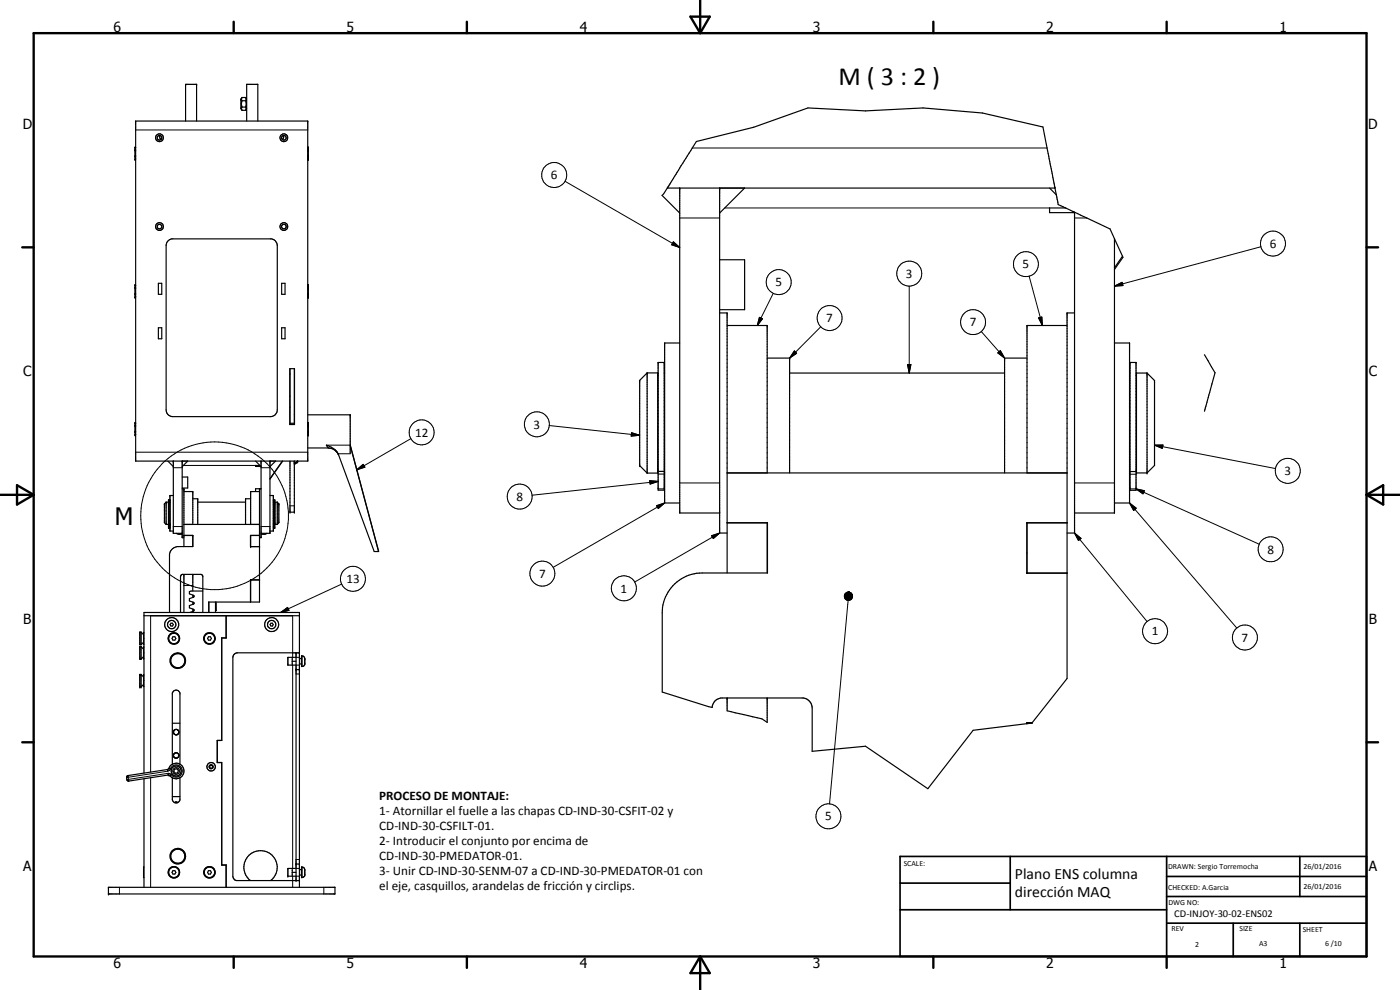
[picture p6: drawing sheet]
<svg xmlns="http://www.w3.org/2000/svg" width="420mm" height="297mm" viewBox="0 0 420 297" stroke-linecap="round" stroke-linejoin="round" font-family="sans-serif">
<g fill="none" stroke="#000" stroke-width=".35">
<path d="M40.7 36.3h51.7v102h-51.7zM55.7 36.3v-11h3.3v11M72.6 29.3l-.3 .4v2.9l.3 .5M72.6 30.2l-.1 .7 .1 1.2M72.6 29.3l-.1 .3 .1 .6M72.6 32.1l-.1 .4 .1 .6M72.6 29.3h1.1M72.6 30.2h1.1M72.6 32.1h1.1M72.6 33.1h1.1M73.7 29.3l.2 .3-.2 .6M73.7 30.2l.2 .7-.2 1.2"/>
<path d="M73.7 32.1l.2 .4-.2 .6M73.7 29.3l.3 .4M74 36.3v-11h3.4v11M74 32.6l-.3 .5M40.5 46.7l.2 .1M40.5 44.9h.1M40.5 45.3h.2M40.6 44.2v3.6M40.6 45l.1 .1M40.6 44.2l.1 .1M40.7 46.9l-.2 .2M40.7 47.7l-.1 .1"/>
<path d="M48 40.6v.7l.3 .5M85.1 40.6v.7l-.4 .5M92.4 44.3l.1-.1v3.6l-.1-.1M92.4 46.8h.1M92.4 46.9v.1M92.4 45v.2M92.4 46.8v.2M92.4 47l.1 .1M92.4 45.2l.1 .1M92.4 45v.1M92.4 45.2v.1M92.5 46.7l-.1 .1"/>
<path d="M92.5 44.9l-.1 .1M200.3 56.4l8.7-13.9 17.2-4.3 16.3-5.8 17.2 .9 17.3-.9 17.8 1.5 18.2 4.2 3.6 18.3M200.3 56.4l-1.6 2.2 5.3 5.3M200.3 56.4h116.3M204 56.4v97.5h12M216 56.4v103.5h2.2M223.5 56.4l-7.5 7.5M315 56.4l2 2.1M316.6 56.4l.4 2.1M317 58.5l.6 2.9 2.2 1M50.3 72.4l1.2-.7h30.1a2.2 2.2 0 0 1 1.6 2v49.3a2.09 2.09 0 0 1-2 2h-29.4a2 2 0 0 1-1.9-2v-49.3zM216 77.9h7.5v15h-7.5"/>
<path d="M319.8 62.4h-4.8v1.4h7.4M319.8 62.4l2.2 1.1M322 63.5l11.2 5.2 1.3 2.9M322 63.5l.5 .4M322.5 63.7v96.2h-2.3M334.5 71.6l2.4 5.3M334.5 71.6v82.3h-12M336.9 76.9l.1 .3-2.5 3.7M336.9 76.9l-2.4 3.4M40.5 88.1h.1M40.5 88.4h.1M40.5 86.6h.1"/>
<path d="M40.5 86.2h.1M40.6 85.5v3.7M40.6 86.5l.1 .1M40.6 86.3l.1 .1M40.6 85.5l.1 .1M40.7 88.1h-.1M40.7 89l-.1 .2M40.7 88.3h-.1M47.5 85h1v3.3h-1zM47.5 98.3h1v3.3h-1zM84.5 85h1v3.3h-1zM84.5 98.3h1v3.3h-1z"/>
<path d="M92.4 85.6l.1-.1v3.7l-.1-.2M92.4 88.1h.1M92.4 88.3h.1M92.4 86.3v.2M92.4 88.1v.2M92.4 88.3l.1 .1M92.4 86.5l.1 .1M92.4 86.3v.1M92.4 86.5v.1M92.5 88.1h-.1M92.5 86.2l-.1 .1M216 93.9h2.2v78"/>
<path d="M218.2 97.7h12v44.2M320.2 97.7h-12v44.2M322.5 93.9h-2.3v109.7l-10.4 13.2M87 110.6h1.4v16.8h-1.4zM87 118.9h.1M87 112.2h.1M87 110.6v16.8M88.3 110.6v16.8M194.2 111.9v30M194.2 111.9l-2.2 2.2v25.6l2.2 2.2M194.2 111.9h3.2v30h-3.2M197.4 112.6h.1"/>
<path d="M197.5 108.8h1.8v38.3h-1.8zM199.3 111.9h.2M204 102.9h-4.5v48h4.5M230.2 107.4h6.8v34.5M237 111.9h64.5M308.2 107.4h-6.7v34.5M334.5 102.9h4.5v48h-4.5M339 111.9h.1M339.1 108.8h1.8v38.3h-1.8zM340.9 112.6h.2M344.2 111.9h-3.1v30h3.1M344.2 111.9l2.3 2.3v25.5l-2.3 2.2"/>
<path d="M344.2 111.9v30M361.5 106.4l3.1 5.4-3.1 11.6M40.5 127.6l.2 .2M40.5 129.8h.1M40.5 129.4h.2M40.6 126.9v3.6M40.6 126.9l.1 .1M40.7 127.9h-.2M40.7 130.3l-.1 .2M40.7 129.6l-.1 .1M50.4 138.3l1.6 1.7M52 138.3v21.7h2.7"/>
<path d="M54.7 138.3v23h.5M56.3 138.3l-1.6 1.7M76.7 138.3l1.6 1.7M78 139.7h-1.3v.3h1.6M78.3 138.3v23h-.4M81 138.3v21.7h-2.7M82.7 138.3l-1.7 1.7M84.7 138.3l-3.7 5.3M84.8 138.3l-3.8 5.5M87 122.2h.1M87 138.3v15.4h1.3v-15.4M87 127h1.3"/>
<path d="M88.3 124.3l.1 .1M88.3 126h.1M88.7 139l-.4 .3M88.7 138.9v.1M88.8 138.9h.1M89.1 138.6h.1M89.1 138.6l-.4 .3M89.2 138.5l-.1 .1M89.2 138.5h.1M89.3 138.4l-.1 .1M89.3 138.3v.1M92.4 134.4l6.9 .1 1 .4 .9 .8"/>
<path d="M92.4 124.5h12.7v11.6M92.4 127l.1-.1v3.6l-.1-.2M92.4 127.9h.1M92.4 129.4v.1M92.4 129.6v.1M92.4 127.6v.3M92.4 129.5v.2M92.4 129.7l.1 .1M92.4 127.6v.2M92.5 129.4l-.1 .1M92.5 127.6h-.1M97.9 133.6l1.6 .6 1.3 1"/>
<path d="M100.7 135.3l.4 .3M101.1 135.6l.4 .6M101.2 135.7l.3 .4M101.5 136.1l10.8 29.4h1.3M101.5 136.2v.1M105.1 133.5l8.5 32M49.9 157.4h.7M49.9 150.7v6.7M49.9 150.7l-.6 .5v5.6l.6 .6M49.9 150.7h.7M50.6 157.2h.4M51 150h-.4v8.5h.4"/>
<path d="M52 148.7h-1v10.6h1M54.7 146.7h.5v17.3M54.7 143.1h1.6v3.3h-1.6M55.2 157.4h22.7M55.2 147.5h2.7v9.9M57.9 149.6h1.4v7.8M59.3 150.7h14.4M75.2 149.6h-1.5v7.8M77.9 147.5h-2.7v9.9M78.3 146.7h-.4v33.9h-15.3v3.2M78.3 146.6h-1.6v.9M81 148.7h1v10.6h-1"/>
<path d="M82 157.4h.1M82 150.7h.1M82.1 157.2h.4M82.1 150h.4v8.5h-.4zM82.5 157.1h.1M82.5 150.8h.1M83.2 150.7h-.7v6.7h.7M83.2 150.7v6.7M83.2 150.7l.5 .5v5.6l-.5 .6M197.4 141.1h.1M197.5 141.4h1.8M199.3 141.9h.2"/>
<path d="M218.2 156.8h12.1v15.1h-19.6a12 12 0 0 0-12 12v23.7l15 4.7a3.1 3.1 0 0 1 2.6-2.9h24.8a3.1 3.1 0 0 1 2.6 3v13l16-1.5 18.8 12.7 13.5-17.5 16.2-2M218.2 141.9h102M218.2 156.9h12M230.2 156.8v15.1M308.2 156.9h12M308.2 156.8v15.2M320.2 156.8h-12v15.2h12M339 141.9h.1M339.1 141.5h1.8M340.9 141.1h.2M52.9 160l.6 .3h1.2M55.2 160.7h2.7v3.3h-4.7l-1.4 .6-.8 1.3-.1 17.9"/>
<path d="M55.2 172.3v11.5M57.9 172.3v5M57.9 178.6v.6M60.9 177.3l-4.1 .2v.7l1.4 .5-.2 .5-1.2 .4v.7l1.4 .5-.1 .4-1.3 .5v.7l1.2 .4 .2 .5-1.2 .5M77.9 174h-2.7v6.6M77.9 160.7h-2.7v3.3h2.7M80.1 160l-.8 .3h-1M113.6 165.3v.2M308.2 171.9h12M308.2 165.9h.1M42.3 189.7h-.4v3.8h.4M42.3 194h-.4v3.8h.4"/>
<path d="M42.3 189.7v3.8M42.3 194v3.8M42.3 189.7l.8 .7M42.3 194l.8 .8M43.1 195.9h.1M43.1 191.6h.1M43.1 192.7l-.8 .8M43.1 197l-.8 .8M43.2 184.7h46.7M43.2 189.9l-.1-.2v3.7l.1-.1M43.2 194.2l-.1-.1v3.6l.1-.1M51.3 187h.5l.2 .4-.2 .4h-.5l-.3-.4z"/>
<path d="M51.9 191.1h.6l.3 .5-.3 .5h-.6l-.3-.5zM54.2 183.8v-10.8l.5-.7h5.7l.4 .4 .1 11.1M57.9 180.6v.8M57.9 182.8v.6M62.6 191.1h.5l.3 .5-.3 .5h-.5l-.3-.5zM64.7 180.6v3.2M64.8 180.6v2.6h-.1M67.8 184.7v6.7M67.9 184.7v6.7h-1.4v30.8h-1.3v6.6h1.3M81.3 187h.5l.2 .4-.2 .4h-.5l-.2-.4zM87.7 197.2v2.4M87.7 198.4h1.1"/>
<path d="M88.8 195.9v68.3M88.8 197.2h-2.4v2.4h2.4M89.9 195.9h-18.7l-.7 .2-.6 1.1v65.9l.6 .9 .4 .2h19M89.9 199.2l.6 .1M89.9 197.6h.6M90.5 196.8l.7 .2 .3 .6-.1 1.8-.4 .5-.4 .1zM90.5 197.5v.1M42.3 202.4h-.4v3.7h.4M42.3 202.4v3.7M42.3 202.4l.8 .7M43.1 204.2h.1M43.1 205.4l-.8 .7"/>
<path d="M43.2 202.5l-.1-.1v3.6l.1-.1M51.7 217h2.3M52.4 218.9a.82 .82 0 0 0-.3 1.2 .82 .82 0 0 0 1.1 .3M52.8 218.9h-.2M53.2 218.9l.3 .3M53.3 218.9a.81 .81 0 0 0-1.2 .5 .81 .81 0 0 0 .7 1.1M53.3 218.9l.3 .3M53.5 219.2l.1 .3M53.6 219.5v.4M53.7 219.5v.4M53.7 219.9l-.2 .2M88.8 200.9h1.1"/>
<path d="M218.2 209.4v3.9l7.7 1.8a6.5 6.5 0 0 1 4.3 1.6v-7.3M308.2 216.9h1.5M308.2 217.1h.1M308.2 216.8v.3M309.7 216.9l-1.5 .2M309.8 216.8h-1.6v.3M309.8 216.8l-.1 .1M43.2 231.9v-48.1h46.7v82.4M43.2 233.7v32.5M51.7 229.3v-21.4a1.18 1.18 0 0 1 1.2-.8 1.18 1.18 0 0 1 1.1 .8v21.4M51.7 233.3v6.7l.7 .8M51.7 239h2.3"/>
<path d="M52.1 226.9l.2 .3M52.1 226.4v.5M52.3 227.2l.2 .2M52.3 226.1l-.2 .3M52.4 230.8l.7-.1 .4 .5-.2 .7-.7 .1-.5-.6zM52.4 227.4l.5 .1M52.4 226h.9M52.5 227.4l.4 .1M52.5 226l-.2 .1M52.5 226h.8M53.1 227.4l-.2 .1M53.3 226l.4 .6"/>
<path d="M53.3 226l.3 .2M53.3 227.3l-.2 .2M53.5 220.1l-.3 .3M53.6 220.1l-.3 .3M53.7 226.4l-.1 .7-.3 .3M53.7 226.7l-.2 .5M54 233.3v6.7l-.6 .8h-1M54 229.3a2.32 2.32 0 0 1 0 4M54 229.3a2.51 2.51 0 0 0-3.5 1.5l-12.1 1.9-.4 .4 .1 .8 .1 .3 .4 .2 12.2-1.8a2.52 2.52 0 0 0 3.2 .7M62.9 229.8l.5-.2 .4 .2v.5l-.4 .2-.5-.2zM65.2 228.8h1.3v30.8h1.3v6.6M52.6 240.7l-.2 .1"/>
<path d="M52.9 240.7l.4 .1M52.9 240.7h-.3M66.5 259.5h1.4v6.7M88.8 259.2h1.1M32.5 266.2h68v2h-68zM43.2 260.1v3.2M51.9 261.2h.6l.3 .5-.3 .6h-.6l-.3-.6zM62.6 261.2h.5l.3 .5-.3 .6h-.5l-.3-.6zM75.2 264.2a5 5 0 0 1-.7-7.3 5 5 0 0 1 7.4 0 5 5 0 0 1-.7 7.3M87.7 260.6v2.3M87.7 261.7h1.1M88.8 260.6h-2.4v2.3h2.4"/>
<path d="M89.9 262.6h.6M89.9 260.9h.6M90.5 260.1l.7 .3 .3 .5-.1 1.8-.8 .6zM90.5 260.9h.1"/>
<circle cx="47.9" cy="41.3" r="1.18"/>
<circle cx="47.9" cy="41.3" r=".69"/>
<circle cx="85.2" cy="41.3" r="1.18"/>
<circle cx="85.2" cy="41.3" r=".71"/>
<circle cx="47.8" cy="68" r="1.16"/>
<circle cx="47.9" cy="68" r=".69"/>
<circle cx="85.2" cy="68" r="1.15"/>
<circle cx="85.2" cy="68" r=".71"/>
<circle cx="51.5" cy="187.4" r="1.26"/>
<circle cx="51.6" cy="187.4" r="2.1"/>
<circle cx="52.2" cy="191.6" r="1.74"/>
<circle cx="52.2" cy="191.6" r="1.57"/>
<circle cx="53.4" cy="198.2" r="2.34"/>
<circle cx="53.4" cy="198.2" r="2.14"/>
<circle cx="62.8" cy="191.6" r="1.74"/>
<circle cx="62.9" cy="191.6" r="1.57"/>
<circle cx="81.5" cy="187.4" r="1.25"/>
<circle cx="81.5" cy="187.4" r="2.1"/>
<circle cx="52.9" cy="231.3" r="1.5"/>
<circle cx="63.4" cy="230.1" r="1.26"/>
<circle cx="53.3" cy="256.9" r="2.12"/>
<circle cx="53.4" cy="256.9" r="2.34"/>
<circle cx="52.2" cy="261.7" r="1.73"/>
<circle cx="52.2" cy="261.7" r="1.58"/>
<circle cx="62.9" cy="261.7" r="1.72"/>
<circle cx="62.9" cy="261.7" r="1.58"/>
</g>
<g fill="#000">
<circle cx="55.7" cy="25.3" r=".18"/>
<circle cx="59" cy="25.3" r=".18"/>
<circle cx="72.3" cy="29.7" r=".18"/>
<circle cx="40.5" cy="47.8" r=".18"/>
<circle cx="40.5" cy="44.2" r=".18"/>
<circle cx="40.6" cy="47.8" r=".18"/>
<circle cx="40.6" cy="44.2" r=".18"/>
<circle cx="92.4" cy="44.2" r=".18"/>
<circle cx="92.4" cy="47.8" r=".18"/>
<circle cx="92.5" cy="44.2" r=".18"/>
<circle cx="92.5" cy="45.3" r=".18"/>
<circle cx="92.5" cy="47.1" r=".18"/>
<circle cx="92.5" cy="44.9" r=".18"/>
<circle cx="92.5" cy="47.8" r=".18"/>
<circle cx="92.5" cy="46.7" r=".18"/>
<circle cx="204" cy="56.4" r=".18"/>
<circle cx="216" cy="56.4" r=".18"/>
<circle cx="40.5" cy="89.2" r=".18"/>
<circle cx="40.5" cy="85.5" r=".18"/>
<circle cx="40.6" cy="85.5" r=".18"/>
<circle cx="40.6" cy="89.2" r=".18"/>
<circle cx="92.4" cy="89.2" r=".18"/>
<circle cx="92.4" cy="85.5" r=".18"/>
<circle cx="92.5" cy="89.2" r=".18"/>
<circle cx="92.5" cy="86.2" r=".18"/>
<circle cx="92.5" cy="86.6" r=".18"/>
<circle cx="92.5" cy="85.5" r=".18"/>
<circle cx="92.5" cy="88.4" r=".18"/>
<circle cx="92.5" cy="88.1" r=".18"/>
<circle cx="194.2" cy="111.9" r=".18"/>
<circle cx="197.4" cy="111.9" r=".18"/>
<circle cx="237" cy="107.4" r=".18"/>
<circle cx="301.5" cy="107.4" r=".18"/>
<circle cx="341.1" cy="111.9" r=".18"/>
<circle cx="344.2" cy="111.9" r=".18"/>
<circle cx="40.5" cy="130.5" r=".18"/>
<circle cx="40.5" cy="126.9" r=".18"/>
<circle cx="40.6" cy="126.9" r=".18"/>
<circle cx="40.6" cy="130.5" r=".18"/>
<circle cx="52" cy="138.3" r=".18"/>
<circle cx="54.7" cy="138.3" r=".18"/>
<circle cx="78.3" cy="138.3" r=".18"/>
<circle cx="81" cy="138.3" r=".18"/>
<circle cx="88.3" cy="138.3" r=".18"/>
<circle cx="89.1" cy="138.6" r=".18"/>
<circle cx="89.2" cy="138.5" r=".18"/>
<circle cx="89.2" cy="138.4" r=".18"/>
<circle cx="89.3" cy="138.4" r=".18"/>
<circle cx="89.4" cy="138.3" r=".18"/>
<circle cx="92.4" cy="130.5" r=".18"/>
<circle cx="92.4" cy="126.9" r=".18"/>
<circle cx="92.5" cy="130.5" r=".18"/>
<circle cx="92.5" cy="129.4" r=".18"/>
<circle cx="92.5" cy="127.6" r=".18"/>
<circle cx="92.5" cy="129.8" r=".18"/>
<circle cx="92.5" cy="126.9" r=".18"/>
<circle cx="92.5" cy="127.9" r=".18"/>
<circle cx="105.1" cy="124.5" r=".18"/>
<circle cx="192" cy="139.7" r=".18"/>
<circle cx="49.3" cy="151.2" r=".18"/>
<circle cx="49.9" cy="150.7" r=".18"/>
<circle cx="50.6" cy="150.8" r=".18"/>
<circle cx="50.6" cy="150.7" r=".18"/>
<circle cx="50.6" cy="150" r=".18"/>
<circle cx="50.6" cy="157.1" r=".18"/>
<circle cx="51" cy="150.7" r=".18"/>
<circle cx="51" cy="150" r=".18"/>
<circle cx="51" cy="157.4" r=".18"/>
<circle cx="55.2" cy="146.7" r=".18"/>
<circle cx="77.9" cy="146.7" r=".18"/>
<circle cx="82.1" cy="150" r=".18"/>
<circle cx="82.5" cy="150" r=".18"/>
<circle cx="83.7" cy="151.2" r=".18"/>
<circle cx="87" cy="153.7" r=".18"/>
<circle cx="88.3" cy="153.7" r=".18"/>
<circle cx="341.1" cy="141.9" r=".18"/>
<circle cx="344.2" cy="141.9" r=".18"/>
<circle cx="55.2" cy="160.7" r=".18"/>
<circle cx="57.9" cy="160.7" r=".18"/>
<circle cx="75.2" cy="164" r=".18"/>
<circle cx="75.2" cy="174" r=".18"/>
<circle cx="75.2" cy="160.7" r=".18"/>
<circle cx="77.9" cy="160.7" r=".18"/>
<circle cx="77.9" cy="174" r=".18"/>
<circle cx="77.9" cy="164" r=".18"/>
<circle cx="91.5" cy="197.6" r=".18"/>
<circle cx="91.5" cy="199.2" r=".18"/>
<circle cx="41.9" cy="206.1" r=".18"/>
<circle cx="41.9" cy="202.4" r=".18"/>
<circle cx="42.3" cy="206.1" r=".18"/>
<circle cx="42.3" cy="202.4" r=".18"/>
<circle cx="88.8" cy="200.9" r=".18"/>
<circle cx="89.9" cy="200.9" r=".18"/>
<circle cx="218.2" cy="209.4" r=".18"/>
<circle cx="230.2" cy="209.4" r=".18"/>
<circle cx="88.8" cy="259.2" r=".18"/>
<circle cx="89.9" cy="259.2" r=".18"/>
<circle cx="32.5" cy="268.2" r=".18"/>
<circle cx="32.5" cy="266.2" r=".18"/>
<circle cx="86.4" cy="262.9" r=".18"/>
<circle cx="88.8" cy="264.2" r=".18"/>
<circle cx="89.9" cy="264.2" r=".18"/>
<circle cx="90.5" cy="260.9" r=".18"/>
<circle cx="91.5" cy="262.5" r=".18"/>
</g>
<g fill="none" stroke="#000" stroke-width=".3">
<path d="M40.7 39h51.7M169.6 54.4l34.4 19.9M207.8 44.4h106.4M202.1 72.6l1.9 1.7-2.4-.9zM204 65.4h12M217.5 62.4h97.5M322.5 65.4h3.7M378.4 74l-43.9 11.9M227.9 95.2l.9 .4-1.5 2.1zM232.1 88l-4.8 9.7M246.3 98l-9.3 9.4M272.9 85.9v26"/>
<path d="M294.5 99.5l7 7.9M308.9 82.8l3.9 14.9M311.7 95.4l1-.3 .1 2.6zM334.5 85.9l2.3-1.2 .2 1zM238.4 105.3l.7 .7-2.1 1.4zM272.4 109.4h1l-.5 2.5zM299.5 105.9l.7-.7 1.3 2.2zM40.7 135.7h51.7M55 139.7h21.7M98.5 134.4h.1M101.5 136.1h3.6M105.1 133.6h-7.2l.6 .8"/>
<path d="M123.3 131.6l-16.3 9.4M164.8 127.7l27.2 2.9M189.6 129.8l2.4 .8-2.6 .3zM346.5 133.6l2.5-.1-.2 1zM346.5 133.6l36.3 7M50.6 157.4h.4M50.6 158.4h.4M52 140.3h2.7M52 158h2.7M78.3 140.3h2.7M78.3 158h2.7M82.1 157.4h.4"/>
<path d="M82.1 158.4h.4M87 151.8h1.3M107 141l2-1.7 .5 .9zM195 144.2l2.5 .2-2.4 .8zM197.1 151.7l2.4-.8-1.9 1.7zM197.5 142.2h1.8M197.5 146.7h1.8M197.5 144.4l-37.8 4.2M199.5 150.9l-33.5 19.3M204 144.9h12M216 159.9l-25.5 14.7M322.5 159.9l1.9 1.6-.7 .7z"/>
<path d="M322.5 144.9h12M322.5 159.9l21.7 26.6M339 150.9l2 1.6-.8 .7zM339 150.9l32.2 37.5M339.1 142.3h1.8M339.1 146.7h1.8M340.9 146.7l2.5 .5-.4 1zM340.9 146.7l37 16.6M55.2 175.7h2.7M102.5 175.3l-18.3 8.5M213.6 160.7l2.4-.8-1.9 1.7zM253.4 178.7l1.4-1-1.4 1.3z"/>
<path d="M253.4 179l1.4-1.3-1.4 1.6zM253.4 178.5l1.4-.8-1.4 1zM253.6 178.2l1.2-.5zM253.6 178.2l1.2-.5-1.4 .8zM253.9 177.8l.9-.1zM253.9 177.8l.9-.1-1 .4zM254.2 177.7h.6zM254.8 177.7l-1.3 1.8-.1-.2zM254.8 177.7l-1.1 2-.2-.2zM254.8 177.7l-.9 2.2-.2-.2zM254.8 177.7l-.7 2.4-.2-.2zM254.8 177.7l-.4 2.4h-.3z"/>
<path d="M254.8 177.7l-.1 2.5-.3-.1zM254.8 177.7l.1 2.4-.2 .1zM254.8 177.7l.4 2.3-.3 .1zM254.8 177.7l.6 2.2-.2 .1zM254.8 177.7l.8 2-.2 .2zM254.8 177.7l.9 1.8-.1 .2zM254.8 177.7l1.1 1.5-.2 .3zM254.8 177.7l1.1 1.5zM254.8 177.7l1.1 1v.3zM254.8 177.7l1 .7 .1 .3zM254.8 177.7l1 .7zM254.8 177.7l.8 .5z"/>
<path d="M254.8 177.7l.7 .3zM254.8 177.7l.5 .1zM254.8 177.7h.2zM254.8 177.7v2.5M45.2 184.7v46.9M84.2 183.8l2.1-1.6 .4 .9zM87.8 184.7v12.5M87.8 199.6v61M88.8 199.6h1.1M88.8 197.2h1.1M90.5 197.6v1.6M90.6 196.8v3.2"/>
<path d="M254.5 180.2l-5.5 61M88.8 202.2h1.1M38 233.3h.1M38.4 232.7h.1M38.4 232.7l.1 .5M38.5 233.2l-.5 .1M38.5 233.2l.1 .6M38.6 233.8v.6M38.6 233.8l-.5 .1M45.2 233.3v32.9M50.2 230.9l.1 .1M50.2 230.9h.1"/>
<path d="M50.3 231v.4M50.3 231.4l-11.8 1.8M50.4 232l1 .4M50.4 232l.1 .5M50.4 232l-11.8 1.8M50.5 232.5h.1M50.7 230.5h.1M50.7 230.5v.1M50.7 230.6l.4 .1M51 232.7h.1M51.1 230.7a1.84 1.84 0 0 1 2.7-1 1.84 1.84 0 0 1 .4 2.9 1.84 1.84 0 0 1-2.8-.2M51.1 230.7l-.2 .4-.6 .3"/>
<path d="M51.4 232.4l-.4 .3M88.8 257.9h1.1M35.8 266.2v2M87.8 262.9v3.3M88.8 262.9h1.1M88.8 260.6h1.1M90.5 260.9h.1M90.5 262.6h.1M90.5 260.9v1.7M90.6 260.1v3.2M97.2 266.2v2"/>
<circle cx="166.3" cy="52.5" r="3.8"/>
<circle cx="307.9" cy="79.3" r="3.7"/>
<circle cx="382" cy="73.1" r="3.8"/>
<circle cx="233.7" cy="84.7" r="3.8"/>
<circle cx="249" cy="95.4" r="3.8"/>
<circle cx="272.9" cy="82.1" r="3.8"/>
<circle cx="292.1" cy="96.6" r="3.8"/>
<circle cx="126.5" cy="129.7" r="3.7"/>
<circle cx="161.1" cy="127.3" r="3.7"/>
<circle cx="64.4" cy="154.8" r="22.2"/>
<circle cx="156" cy="149" r="3.7"/>
<circle cx="386.5" cy="141.3" r="3.8"/>
<circle cx="105.9" cy="173.7" r="3.7"/>
<circle cx="162.8" cy="172.1" r="3.8"/>
<circle cx="187.2" cy="176.5" r="3.8"/>
<circle cx="381.3" cy="164.8" r="3.8"/>
<circle cx="346.7" cy="189.4" r="3.8"/>
<circle cx="373.6" cy="191.3" r="3.8"/>
<circle cx="52.9" cy="231.3" r="1"/>
<circle cx="63.3" cy="230.1" r=".64"/>
<circle cx="248.6" cy="244.9" r="3.7"/>
</g>
<g fill="none" stroke="#000" stroke-width=".71">
<path d="M10.1 9.9h400v277.1h-400zM70.1 6.5v3.4M140.1 6.5v3.4M207.2 5h5.8l-2.9 4.9zM210.1 0v9.9M280.1 6.5v3.4M350.1 6.5v3.4M6.7 74.2h3.4M410.1 74.2h3.5M.1 148.5h10M5.1 145.6l5 2.9-5 2.9zM410.1 148.5h10"/>
<path d="M410.1 148.5l5-2.9v5.8zM6.7 222.7h3.4M410.1 222.7h3.5M70.1 287v3.4M140.1 287v3.4M210.1 287v10M210.1 287l2.9 5h-5.8zM280.1 287v3.4M350.1 287v3.4"/>
</g>
<path d="M270.1 257h140v30h-140zM303.2 257v16M350.1 257v30M390.1 257v12M270.1 265h33.1M270.1 273h80M350.1 277h60M350.1 269h60M350.1 263h60M370.1 277v10M390.1 277v10" fill="none" stroke="#000" stroke-width=".51"/>
<g fill="#000">
<path d="M202.1 72.6l1.9 1.7-2.4-.9zM227.9 95.2l.9 .4-1.5 2.1zM311.7 95.4l1-.3 .1 2.6zM334.5 85.9l2.3-1.2 .2 1zM238.4 105.3l.7 .7-2.1 1.4zM272.4 109.4h1l-.5 2.5zM299.5 105.9l.7-.7 1.3 2.2zM107 141l2-1.7 .5 .9zM189.6 129.8l2.4 .8-2.6 .3zM346.5 133.6l2.5-.1-.2 1zM195 144.2l2.5 .2-2.4 .8zM197.1 151.7l2.4-.8-1.9 1.7z"/>
<path d="M339 150.9l2 1.6-.8 .7zM340.9 146.7l2.5 .5-.4 1zM213.6 160.7l2.4-.8-1.9 1.7zM254.2 177.7h.6zM253.9 177.8l.9-.1zM253.9 177.8l.9-.1-1 .4zM253.6 178.2l1.2-.5zM253.6 178.2l1.2-.5-1.4 .8zM253.4 178.5l1.4-.8-1.4 1zM253.4 178.7l1.4-1-1.4 1.3zM253.4 179l1.4-1.3-1.4 1.6zM254.8 177.7l-1.3 1.8-.1-.2z"/>
<path d="M254.8 177.7l-1.1 2-.2-.2zM254.8 177.7l-.9 2.2-.2-.2zM254.8 177.7l-.7 2.4-.2-.2zM254.8 177.7l-.4 2.4h-.3zM254.8 177.7l.6 2.2-.2 .1zM254.8 177.7l.8 2-.2 .2zM254.8 177.7l.9 1.8-.1 .2zM254.8 177.7l1.1 1.5-.2 .3zM254.8 177.7l1.1 1.5zM254.8 177.7l1.1 1v.3zM254.8 177.7l1 .7 .1 .3zM254.8 177.7l1 .7z"/>
<path d="M254.8 177.7l.8 .5zM254.8 177.7l.7 .3zM254.8 177.7l.5 .1zM254.8 177.7h.2zM322.5 159.9l1.9 1.6-.7 .7zM84.2 183.8l2.1-1.6 .4 .9z"/>
</g>
<path d="M254.6 177.7v2.5" fill="none" stroke="#000" stroke-width=".38"/>
<path d="M255 177.7v2.4" fill="none" stroke="#000" stroke-width=".42"/>
<text font-size="7.9" x="251.7" y="25.6">M ( 3 : 2 )</text>
<text font-size="7.2" x="34.5" y="157.4">M</text>
<g font-size="4.7">
<text x="304.6" y="263.7">Plano ENS columna</text>
<text x="304.6" y="269.1">dirección MAQ</text>
</g>
<g font-size="4.2">
<text x="34" y="9.6">6</text>
<text x="104" y="9.6">5</text>
<text x="174" y="9.6">4</text>
<text x="244" y="9.6">3</text>
<text x="314" y="9.6">2</text>
<text x="384" y="9.6">1</text>
<text x="6.8" y="38.7">D</text>
<text x="410.6" y="38.7">D</text>
<text x="7" y="112.9">C</text>
<text x="410.8" y="112.9">C</text>
<text x="7" y="187.1">B</text>
<text x="410.8" y="187.1">B</text>
<text x="7" y="261.4">A</text>
<text x="410.8" y="261.4">A</text>
<text x="34" y="290.4">6</text>
<text x="104" y="290.4">5</text>
<text x="174" y="290.4">4</text>
<text x="244" y="290.4">3</text>
<text x="314" y="290.4">2</text>
<text x="384" y="290.4">1</text>
</g>
<g font-size="3.9">
<text x="165.3" y="53.8">6</text>
<text x="381.1" y="74.4">6</text>
<text x="271.9" y="83.4">3</text>
<text x="306.9" y="80.5">5</text>
<text x="232.7" y="85.9">5</text>
<text x="248" y="96.7">7</text>
<text x="291" y="98">7</text>
<text x="124.6" y="131.1">12</text>
<text x="160.1" y="128.6">3</text>
<text x="385.5" y="142.6">3</text>
<text x="155" y="150.3">8</text>
<text x="380.4" y="166.1">8</text>
<text x="161.8" y="173.4">7</text>
<text x="104" y="174.9">13</text>
<text x="186.3" y="177.8">1</text>
<text x="345.6" y="190.6">1</text>
<text x="372.6" y="192.5">7</text>
<text x="113.8" y="240">PROCESO DE MONTAJE:</text>
<text x="113.8" y="244.5">1- Atornillar el fuelle a las chapas CD-IND-30-CSFIT-02 y</text>
<text x="113.8" y="249">CD-IND-30-CSFILT-01.</text>
<text x="247.6" y="246.2">5</text>
<text x="113.8" y="253.5">2- Introducir el conjunto por encima de</text>
<text x="113.8" y="258">CD-IND-30-PMEDATOR-01.</text>
<text x="113.8" y="262.6">3- Unir CD-IND-30-SENM-07 a CD-IND-30-PMEDATOR-01 con</text>
<text x="113.8" y="267">el eje, casquillos, arandelas de fricción y circlips.</text>
</g>
<text font-size="3.1" x="352.4" y="275.2">CD-INJOY-30-02-ENS02</text>
<g font-size="2.4">
<text x="271.2" y="259.7">SCALE:</text>
<text x="350.6" y="260.8">DRAWN: Sergio Torremocha</text>
<text x="391.2" y="260.6">26/01/2016</text>
<text x="350.6" y="267">CHECKED: A.Garcia</text>
<text x="391.2" y="266.7">26/01/2016</text>
<text x="350.6" y="271.4">DWG NO:</text>
<text x="351.6" y="279.3">REV</text>
<text x="372" y="279.4">SIZE</text>
<text x="391" y="279.6">SHEET</text>
<text x="358.7" y="284.1">2</text>
<text x="377.9" y="283.8">A3</text>
<text x="397.7" y="283.8">6 /10</text>
</g>
</svg>
